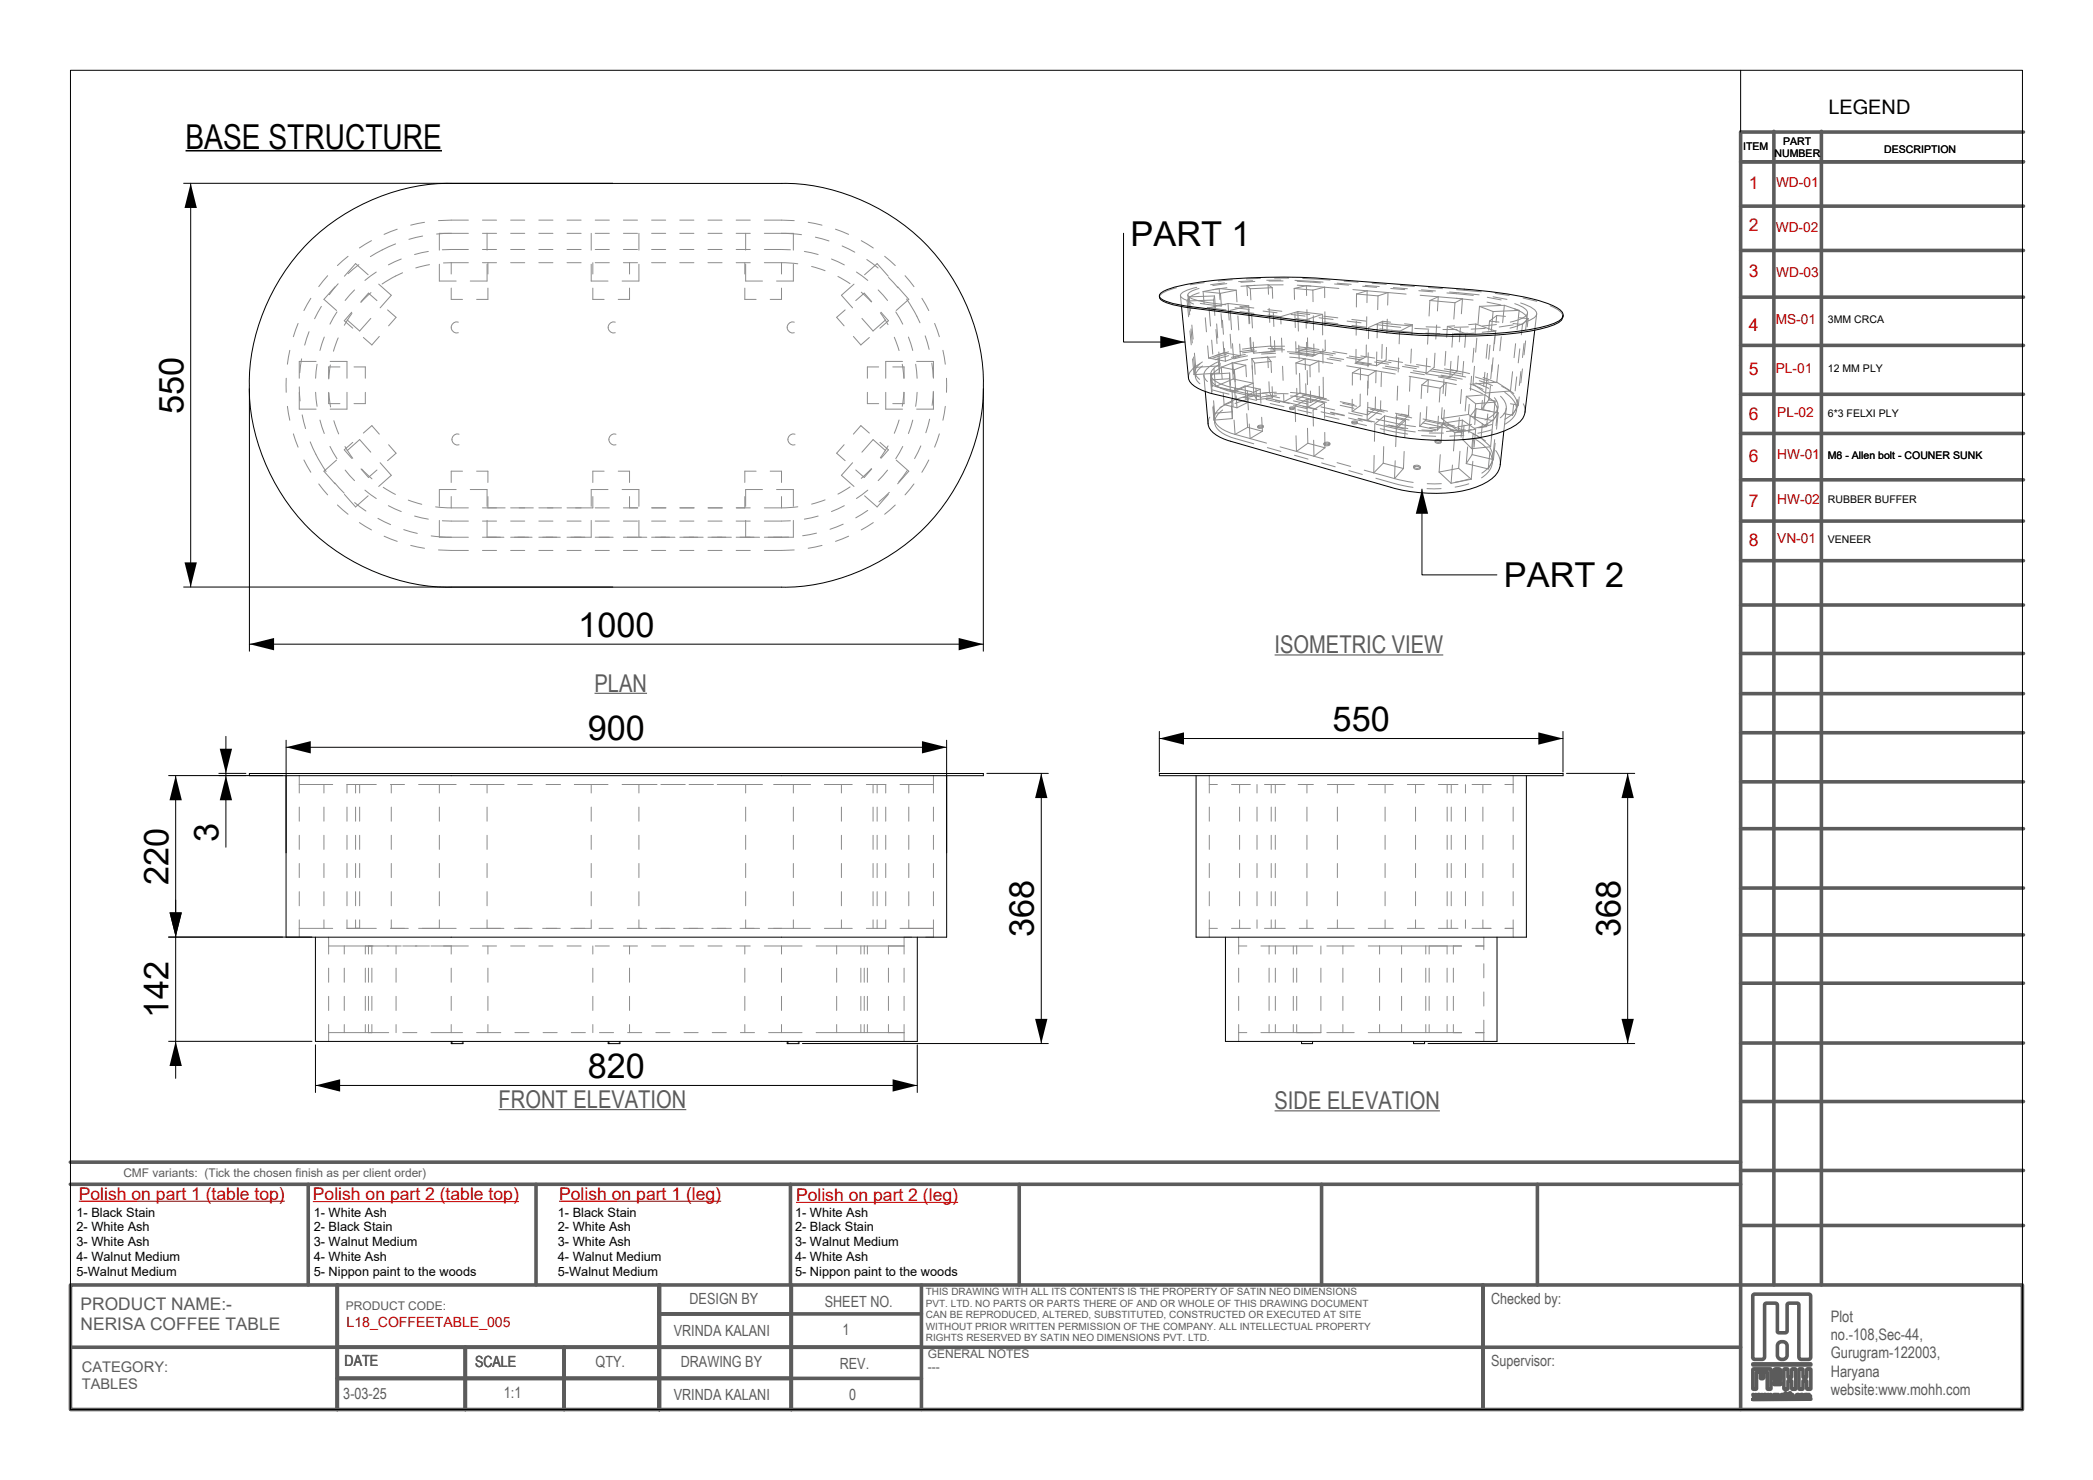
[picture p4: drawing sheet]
<svg xmlns="http://www.w3.org/2000/svg" width="297mm" height="210mm" viewBox="0 0 297 210" stroke-linecap="round" stroke-linejoin="round" font-family="sans-serif">
<!-- layer: Make2D -->
<g fill="none" stroke="#8c8c8c" stroke-width=".14">
<path d="M46.5 39.1l-1.3 1.6M49.4 36.4l-1.5 1.3M50.9 37.5l-1.5 1.3M52.2 39l-1.7-1.6-1.6 1.8M52.7 34.1l-1.7 1.1M53.4 38.6l-1.6 1.2M56.1 34.6l-1.9 .9-1.6 .9M56.4 32.5l-1.9 .8M56.9 36.7l-1.8 .9M57.1 38.7l-1.4 .7-1.5 .9M60 33.5l-2 .5M60.2 31.5l-1.9 .4"/>
<path d="M60.8 35.7l-2 .4M60.9 37.5l-1.9 .5M62.3 37.5v2.4h2.4M64 33.1l-2 .1M64 37.3v1.6M64 37.3h2.5M64 37.3h-1.1M66.5 33.1h-4.2v2.4M66.5 35.4h-3.7M66.5 31.2l-4.3 .1M68.5 33.1h2M68.5 37.3h2"/>
<path d="M68.5 35.4h2M68.5 31.2h2M69.1 33.1v2.4M69.1 37.5v2.4h-2.4M69.2 37.3v1.6M72.5 33.1h2M72.5 37.3h2M72.5 35.4h2M72.5 31.2h2M76.5 33.1h2M76.5 37.3h2M76.5 35.4h2"/>
<path d="M76.5 31.2h2M80.5 33.1h2M80.5 37.3h2M80.5 35.4h2M80.5 31.2h2M83.9 33.1v2.4M83.9 37.5v2.4h2.4M84.1 37.3v1.6M84.5 33.1h2M84.5 37.3h2M84.5 35.4h2M84.5 31.2h2"/>
<path d="M88.5 33.1h2M88.5 37.3h2M88.5 35.4h2M88.5 31.2h2M89.3 37.3v1.6M90.7 33.1v2.4M90.7 37.5v2.4h-2.4M92.5 33.1h2M92.5 37.3h2M92.5 35.4h2M92.5 31.2h2M96.5 33.1h2"/>
<path d="M96.5 37.3h2M96.5 35.4h2M96.5 31.2h2M100.5 33.1h2M100.5 37.3h2M100.5 35.4h2M100.5 31.2h2M104.5 33.1h2M104.5 37.3h2M104.5 35.4h2M104.5 31.2h2M105.7 37.3v1.6"/>
<path d="M105.8 33.1v2.4M105.8 37.5v2.4h2.4M108.5 33.1h4.1v2.4M108.5 37.3h2.4M108.5 35.4h3.7M108.5 31.2l4.2 .1M110.9 33.1l2.8 .2M110.9 37.3l2.3 .1M110.9 37.3v1.6M112.6 37.5v2.4h-2.4M114.1 35.7l2 .4M114.7 31.5l1.9 .4"/>
<path d="M115.2 37.8l1.9 .6M115.7 33.6l1.9 .6M118 36.7l1.8 .9M118.6 32.5l1.8 .8M118.9 39.2l1.7 1M119.5 34.9l1.8 .9M121.5 38.6l1.6 1.2M122.2 34.1l1.7 1.1M122.7 39l1.8-1.6 1.6 1.8M123 36.8l1.6 1.2M125.5 36.4l1.5 1.3M126.1 39.4l1.3 1.4"/>
<path d="M128.4 39.1l1.3 1.6M174.9 39.7l-2 .2M177.8 39.8l-2 .2M178.1 39.9l-2 .2M178.9 39.5l-2 .1M180.9 39.5h2M181.8 39.7l-2 .1M182.1 39.9h-2M183.8 39.8l4 .2M184.1 39.9l3.3 .2M184.9 39.5l3.8 .2M190.7 39.9l2 .1"/>
<path d="M40.6 53.7v2M40.8 57.7l.3 1.9M41.1 49.7l-.3 2M42.3 45.9l-.7 1.9M42.5 55.7v2.3h2.4M42.5 54.9l.1 2M42.8 50.9l-.3 2M42.9 58.9l.5 1.9M43.9 47.1l-.7 1.9M44.1 42.3l-1 1.8M44.8 55.7l.2 1.9M44.9 51.3h-2.4v2.4"/>
<path d="M45 51.7l-.2 2M45.4 59.6l.6 1.9M45.6 43.5l-1 1.7M46 47.8l-.6 1.9M46.6 55.7v1.6h1.6M46.7 55.8l.2 1.9M46.9 51.3h2.3v2.4M46.9 51.8l-.2 2M47.4 59.7l.7 1.9M47.6 40.7l-1.6 1.8 1.8 1.6M47.8 44.3l-1 1.7M48 47.9l-.7 1.9"/>
<path d="M48 40.3l-1.3 1.5M48.2 52.1h-1.6v1.6M49.2 55.7v2.3h-2.3M49.9 44.3l-1 1.2 1.2 1.1M49.9 44.5l-1 1.6M50.2 52.1h1.6v1.6M50.3 41.1l-1.3 1.5M51.8 55.7v1.6h-1.6M52.6 45.2l-1.6 1.8-1.7-1.6M52.6 41.5l-1.4 1.4M53.5 42.6l-1.2-1-1.1 1.2M53.7 40.3l1.8 1.6-1.6 1.8"/>
<path d="M53.8 47.7l-1 1.2-1.2-1M55 44l1.2 1-1.1 1.2M64 40.9v1.6h1.6M65 45.7a.78 .78 0 0 0-1 .8 .78 .78 0 0 0 1 .7M69.2 40.9v1.6h-1.6M84.1 40.9v1.6h1.6M87.3 45.7a.78 .78 0 0 0-1 .8 .78 .78 0 0 0 1 .7M89.3 40.9v1.6h-1.6M105.7 40.9v1.6h1.6M110.9 40.9v1.6h-1.6M112.7 45.7a.78 .78 0 0 0-1 .8 .78 .78 0 0 0 1 .7M119.9 44l-1.2 1 1.1 1.2"/>
<path d="M121.1 47.7l1.1 1.2 1.2-1M121.2 40.3l-1.8 1.6 1.6 1.8M121.4 42.6l1.2-1 1.1 1.2M122.2 41.5l1.5 1.3M122.3 45.2l1.6 1.8 1.8-1.6M123.1 55.7v1.6h1.6M124.6 41.1l1.3 1.5M124.7 52.1h-1.6v1.6M124.9 44.4l1.1 1.7M125 44.3l1.1 1.2-1.2 1.1M125.7 55.7v2.3h2.4M126.7 57.3h1.6v-1.6l-.3 1.9"/>
<path d="M126.9 47.9l.7 1.8M127.1 44.3l1 1.7M127.4 40.7l1.6 1.8-1.8 1.6M127.6 59.6l-.7 1.9M128 51.7l.3 2v-1.6h-1.6M128.1 51.3h-2.4v2.4M128.7 42.4l1 1.6 .9 1.8M128.9 47.8l.6 1.9M129.5 59.6l-.6 1.9M129.9 51.7l.2 2M130.1 51.3h2.4v2.4M130.1 55.7l-.2 1.9"/>
<path d="M130.8 42.3l1 1.8M131.3 47.6l.6 2M131.9 59.5l-.5 1.9M132.2 51.5l.2 2M132.4 55.5l-.1 2M132.5 55.7v2.3h-2.4M132.6 45.9l.7 1.9M133.8 49.7l.3 2M134.1 57.7l-.3 1.9M134.3 53.7v2M167 40.8l-.7 .2a2.73 2.73 0 0 0-1.8 1.1M167.5 41.9a1.14 1.14 0 0 0 .9 .7"/>
<path d="M167.5 41.9l.2 1.6M168.5 42.7l.2 2.2M168.6 41.9a1.61 1.61 0 0 0 1.3 .7l1.5 .3 2.6 .3M168.6 41.9l.2 2.8M168.8 42.1l.1 2M168.8 42.1l-.3 .6M168.9 46.9l.1 2M169 46.7l.2 2M169.1 46.1l.2 2M169.2 50.9l.2 2.3M169.4 50.6l.2 2.9M169.5 50.1l.2 2"/>
<path d="M169.6 53.5a1.49 1.49 0 0 0 .7 .9M169.7 52.1l-.3 1.1M169.8 40.8l-.6 .1a3.2 3.2 0 0 0-1.6 .8l-.1 .2M170.1 40.9a3 3 0 0 0-1.5 .8v.2M170.2 41.5a2.88 2.88 0 0 0-1.5 .8 .5 .5 0 0 0 .4 .7l.3 .1M170.3 51.6a2.43 2.43 0 0 0-1.6 2M170.3 43.1l3 .3M170.6 51.3a1.48 1.48 0 0 0-.8 2l.4 .5M170.7 51.9a1.94 1.94 0 0 0-1.1 1.6M170.7 41.4l.2 1.7M170.7 41.4l2.5 .2M170.8 53.3l.2 .4 .3 .4"/>
<path d="M170.8 53.3l.2 2.2M170.9 40.1l-2 .3M171 45.1l.2 2M171.3 43.6l1 .2M171.4 49.1l.1 1.7M171.5 50.8l2.4 .4M171.6 43.7l2.4 .3M171.6 43.7l.2 2.6M171.7 59.2l-.2 .5-.1 .4M171.8 53.9l.1 1.9M171.8 53.2a1.97 1.97 0 0 0 1.5 1.3l1.5 .5 2.9 .6M171.8 53.2l.2 2.4"/>
<path d="M171.9 53.1l.2 1.8M171.9 53.1l-.1 .8M171.9 48.3l.2 1.9M172 54.7l1.2 .3M172.1 55.3l2.3 .6M172.1 57.8l.2 1.8M172.2 57.6l.2 2.4M172.2 56.9l.2 1.7M172.2 42.6l.2 2.2M172.2 42.6l-3.7 .1M172.3 52.2l.2 2.6M172.3 42l-3.5 .1"/>
<path d="M172.3 42l.2 2M172.3 42l-.1 .6M172.4 58.6l-.1 1M172.4 60a2.94 2.94 0 0 0 2.2 2l3.3 1M172.5 54.8l5.3 1.2M172.6 46.7l.1 2M172.7 46l.1 1.9M172.9 50.7l.1 2.2M172.9 51.3a3.7 3.7 0 0 0-2 1.6l-.1 .4M173 49.9l.1 2M173 40.9l-2.3 .5M173 40.9l.1 1.6"/>
<path d="M173 40.9l2.4 .3M173 52.9l-3.6 .3M173.1 51.9l-3.4 .2M173.1 51.9l-.1 1M173.1 55l2 .5M173.2 41.6l.1 1.8M173.2 51.6a2.14 2.14 0 0 0-1.4 1.6M173.2 52.2a2.14 2.14 0 0 0-1.3 1.6 2 2 0 0 0 1.4 1.3l1.5 .5M173.3 44.5l.1 2M173.3 52.1l.1 1.7M173.3 52.1l1.9 .4M173.5 45.4l.1 2"/>
<path d="M173.5 57.6a1.79 1.79 0 0 0-.9 2.6 4.8 4.8 0 0 0 2.7 1.4M173.5 58.2a2.31 2.31 0 0 0-1.1 1.8M173.6 48.5l.1 1.5M173.6 55.7l.1 1.7M173.7 50l2.3 .5M173.7 50l-2.2 .8M173.7 57.4l1.8 .5M173.8 49.4l.1 1.8M173.8 40.1l-2 .3M174 50.3l-1.9 .5M174.1 40.2l-2 .3M174.1 40.8l-2 .3"/>
<path d="M174.3 43.1l2.9 .3M174.3 43.1l.1 2.3M174.3 43.1l-2.7 .6M174.3 49.9l-1.9 .6M174.4 50.5l-2 .5M174.5 53.7l.1 1.9M174.5 53.7l-2.7 .2M174.5 52.9l-2.6 .2M174.5 52.9l.1 1.8M174.5 52.9v.8M174.6 47.4l.1 2M174.7 57.6l.2 1.8"/>
<path d="M174.8 56.7l.1 1.7M174.8 55.6l2.9 .6M174.8 55.6l.2 2M174.8 51.4l.2 2.4M174.9 59.4l-2.6 .2M174.9 58.4l-2.5 .2M174.9 58.4v1M174.9 48.8l.1 2M174.9 57l-1.8 .8M174.9 51.5l-1.6 .6M174.9 51.5l.2 1.6M174.9 51.5l1.9 .3"/>
<path d="M175 53.8l2.8 .6M175 53.8l-2.5 1M175.1 59.6l.2 2M175.2 52.5l.1 1.7M175.2 52.8l.2 2.7 2.4-1.1M175.2 55.1l.1 1.6M175.3 43.7l1.9 .2M175.3 56.7l-1.6 .7M175.3 56.7l1.8 .4-1.6 .8M175.4 56.2l.1 1.7M175.4 41.2l.1 1.6M175.4 41.2l-2.2 .4"/>
<path d="M175.7 44.8l.1 2M175.9 48.8l.1 1.7M175.9 43.5l2 .2M176 44.2l1.9 .3M176 50.5l-2.1 .7M176.4 56.4l1.9 .4M176.7 54.8l2.1 .4M176.7 54.8l.1 1.9M176.7 54.8l-1.9 .8M176.7 50.3l-1.9 .4M176.8 51.8l.1 1.6M176.8 51.8l-1.6 .7"/>
<path d="M176.9 58.7l.1 1.9M176.9 40.5l.5 .5M176.9 40.5l.1 1.4M177 55.4l.2 2.8M177 50.5l-1.9 .4M177 51l-1.9 .5M177.1 55.9l1.9 .5M177.1 43.9l.2 2M177.2 56.1l-2 .6M177.2 56.7l-1.9 .5M177.2 43.4l.1 2.5M177.2 43.4l-2.6 .6 .2 2.8"/>
<path d="M177.4 47.9v1.4M177.4 41l.1 1.5M177.4 49.3l.5 .8M177.5 47.9l.1 2M177.6 44.5l.1 2M177.6 50.9l.2 3.5M177.6 50.9l.4 .6M177.8 54.4l.1 1.5M177.8 48.5l.1 1.6M177.9 55.9l.4 .8M178 49.6l-2 .3M178 51.5l.1 1.6"/>
<path d="M178.1 40.5l-2 .1M178.2 55.1l.1 1.6M178.3 49.3l-2 .2M178.3 49.8l-2 .3M178.8 56.1l-2 .3M178.8 55.2l.1 2M178.8 55.2l-1.8 .9M179 59.2l.1 2M179.2 44.1l2 .3M179.6 56l2 .4M179.7 56.7l1.9 .4M179.8 56.5l7.1 1.5"/>
<path d="M179.9 50.7l-2.3 .2M179.9 50.7l.1 1.5M179.9 50.7l.5 .6M179.9 43.9l2 .3M179.9 44.7l2 .2M180 40.4l-3.1 .1M180 40.4v1.4M180 40.4l.5 .4M180.1 54.2v1.5M180.1 43.7l.1 2M180.1 55.7l-2.2 .2M180.1 55.7l.5 .7"/>
<path d="M180.3 57.3l1.9 .4M180.3 47.7v1.4M180.3 49.1l-2.9 .2M180.3 49.1l.6 .7M180.4 51.3v1.6M180.4 51.3l-2.4 .2M180.5 54.9l.1 1.5M180.5 40.8l-3.1 .2M180.5 40.8l.1 1.5M180.6 56.4l-2.3 .3M180.7 44.3l.1 2M180.7 49.9l-2 .1"/>
<path d="M180.9 48.3v1.5M180.9 49.8l-3 .3M181 56.8l2 .4M181 50.1l-2 .1M181 50.6l-2 .2M181.1 55.6l-2 .2M181.1 56.1l-2 .2M181.9 48v2M182 49.4l-2 .1M182 52l.1 2M182.1 40.4h-2M182.3 49.1h-2"/>
<path d="M182.3 49.6l-2 .1M182.7 49.9l2.1 .2 1.9 .3M182.8 55.9h-2M183 57.9v.1M183 50.2l3.4 .4M183 50.7l2.2 .2M183.1 57.9l.3-.1 .3 .1-.4 .2-.3-.1zM183.1 55.7l2.2 .3M183.1 56.2l1.8 .2 3.3 .7M183.2 44.6l2 .2M183.6 56.9l1.9 .4M183.6 57.5l1.9 .5"/>
<path d="M183.7 40.9l2.6 .3M183.7 40.9v1.6M183.7 57.8l-.3-.1-.4 .2M183.7 57.8l-.4 .2-.3-.1M183.7 57.8v.2M183.8 44.5v2M183.9 48.5v1.5M183.9 44.4l2 .2M183.9 45.2l2 .2M183.9 51.5l2 .3M183.9 51.5l.1 1.6M183.9 50l2.6 .4"/>
<path d="M184 49.5l2.1 .2 3.4 .5M184 55.1l.1 1.6M184.1 56.7l1.9 .4M184.1 40.5l1.9 .1M184.2 58.1l1.9 .5M184.2 44.2l-2.5 .7 .1 1.1M184.2 44.2l3.5 .4M184.2 44.2l.1 2.8M184.3 49.2l1.9 .2M184.3 49.7l4.8 .7M184.3 49l.1 2M184.4 53l.1 2.7"/>
<path d="M184.5 55.7l3.3 .7M184.5 55.7l-2.3 1.3v-1M184.8 56l3.8 .8M184.9 57.7l2 .4M185.2 50.9l3.9 .7M185.2 50.9l-1.3 .6M185.2 50.9v1.5M185.3 54.4v1.6M185.3 56l2.9 .6M185.3 56l-1.2 .7M185.4 40.5l4.6 .4M185.4 40.5l-1.7 .4"/>
<path d="M185.4 40.5v1.4M185.4 48.6l.1 2M185.4 56.6l2.5 .6M185.4 56.6l-1.6 1 .1 2.2M185.4 56.6l.1 2.2M185.5 43.9v2M185.5 52.6v2M185.5 47.9l.1 1.4M185.6 49.3l-1.7 .7M185.6 49.3l.6 .1M185.9 51.8l1.3-.6v1.6M185.9 51.8v1.7"/>
<path d="M186 55.5v1.6M186.2 49.4l1 .2M186.3 41.2l1.7-.5v1.5M186.3 41.2v1.6M186.4 44.8v2M186.4 48.8l.1 1.6M187.2 45.1l2 .2M187.2 54.8v1.6l-1.2 .7M187.5 57.7l1.9 .5M187.5 58.4l1.9 .5M187.7 44.6v2.9M187.7 44.6l-2.4 .8 .1 1.2"/>
<path d="M187.7 49.5v2M187.8 53.5v2.9M187.8 56.4l-2.2 1.4v-1.2M187.9 44.9l1.9 .2M187.9 45.7l2 .2M187.9 57.2l-1.6 1 .1 2.3M187.9 57.2l.1 2.1M188 44.2v2M188 48.2l.1 1.5-1.6 .7M188.1 59l1.9 .5M188.3 50.9l2 .3M188.7 50.7l2 .3"/>
<path d="M188.8 58.5l2 .5M188.8 58.5l2 .4M189.2 49.9l1.9 .3M189.4 40.3l2 .1M189.7 40.2l2 .1M190.2 57.5l1.9 .4M190.2 57l1.9 .4M190.5 57.2l2 .4M191.1 51.9l4.2 .7M191.1 50.7l2 .3M191.2 45.6l1.9 .2M191.4 58.6l1.9 .4"/>
<path d="M191.4 59.3l1.9 .4M191.5 50.5l2 .3M191.8 45.3l2 .3M191.8 46.2l2 .2M191.8 59.9l.4-.2 .4 .2M191.8 59.9l.4 .1 .4-.1M191.8 59.9v.1M191.9 58.4l2.2 .5M191.9 56.6v1.8M191.9 59.9h.1a.36 .36 0 0 1 .6 .2h-.6h-.1zM191.9 52.9l2.3 .4M191.9 52.9v1.7"/>
<path d="M191.9 52.9l1.2-.7-.1 1.7M192 59.9l1.9 .5M192 41.1l7.5 .6M192.3 51.5l1.9 .4M192.4 51.4l2.9 .5M192.4 49.6v1.8M192.5 45.6l-.1 2M192.5 41.7l3 .3M192.5 41.7v1.9M192.5 41.7l1.5-.4v1.6M192.6 59.9v.1M192.6 51.3l2 .3"/>
<path d="M192.7 59.4l2 .5M192.7 59.4l2.4 .5M193 55.9v1.7l-1.1 .8M193.1 50.5l2 .3M193.4 40.6l2 .2M193.7 40.5l2 .2M193.9 48.9v1.7l-1.5 .8M194 44.9l-.1 2M194 58v1.6l1.9-1.5M194.1 58.3l2 .5M194.1 54v2M194.1 57.1v1.8"/>
<path d="M194.1 57.8l2 .4M194.2 50l-.1 2M194.2 53.3l-.1 1.8M194.5 58l1.9 .5M194.7 40.2l2 .1M195.1 51.4l1.9 .3M195.1 46l3.7 .4M195.2 56.3v1.7l-1.1 .9M195.3 52.6l2.7 .5M195.3 52.6l-.1 1.7M195.3 52.6l-1.1 .7M195.3 59.4l3.4 .8 2.2 .3"/>
<path d="M195.4 49.9l-.1 2M195.4 51.1l2 .3M195.5 45.9l-.1 2M195.5 42l1.5-.5-.1 1.8M195.5 42v1.9M195.8 45.8l4.6 .5M195.8 46.7l2.8 .3M195.9 58.1l1 .2M195.9 56.9v1.2M196 52.9v2M196.1 48.9v2M196.2 45.6l-2 .9v1.5"/>
<path d="M196.2 45.6v1.3M196.2 45.6l1.1 .1M196.2 52.2l2 .3M196.5 59l-1.4 1.1-.1 2.5M196.5 59l-.1 2.4M196.5 59l2.9 .6M196.6 52l2 .3M196.8 49.3l-.1 1.8-1.4 .8M196.9 45.3l-.1 2M197.1 51.1l1.9 .3M197.4 40.9l1.9 .2M197.5 46.9l2.8 .2"/>
<path d="M197.7 40.8l2 .2M198 59.2l2 .4M198 58.6l2 .4M198.2 58.8l-.1 1.8M198.3 54.8v2M198.4 58.9l1.9 .4M198.5 50.8l-.1 2M198.6 47l-.1 1.8M198.7 40.5l2 .1M198.9 58.7l1 .3M199 52l2 .3M199.3 45.9l1.1 .2"/>
<path d="M199.4 51.8l2 .3M199.4 59.6l-1.3 1.2M199.4 59.6l-.1 2.5M199.9 59l-1.8 1.6M199.9 57.5v1.5M200 53.4l5.2 .9M200.1 53.5l-.1 2M200.2 52.8l1.9 .4M200.3 49.5l-.1 2M200.4 46.1l-1.8 .9M200.4 46.1v1.4M200.5 52.6l2 .3"/>
<path d="M200.8 46.6l2 .1M201 51.7l2 .3M201.3 41.2l2 .2M201.5 41.9l6 .5M201.6 58.5l-.1 2M201.7 41.1l2 .2M201.8 54.6l2.6 .5M201.8 54.6l-.1 1.9M201.8 54.6l.9-.7-.1 1.8M201.9 59.4l2.9 .7M202.3 59.7l4.9 1.1M202.3 47.3h2"/>
<path d="M202.4 53l3.3 .6M202.4 46.4h2M202.5 50.8l-.1 2.2M202.5 57.7l-.1 1.8-.9 1M202.7 46.8l-.1 2M202.7 40.8l2 .1M202.9 42.6l3.6 .3M202.9 42.6l-.1 2.2M202.9 42.6l1.2-.5-.1 2M203 52.6l5 .9M203.3 52.4l4.1 .6M203.6 50.1l-.1 2-1.1 .9"/>
<path d="M203.9 46.1l-.2 2M204.1 53.5l2.6 .4M204.1 59l-.1 2M204.4 55.1l-.2 1.9M204.5 53.2l3 .6M204.5 59.4l2.4 1.8M204.6 57.8l-.1 1.6M204.8 46.7l2 .1M204.9 53.8l-.1 2M205 52.3l1 .2M205 58.2l-.2 1.9M205.2 49.8l-.2 2"/>
<path d="M205.2 54.3l1.5 .3M205.2 54.3l-.1 1.9M205.2 54.3l-.8 .8M205.3 41.6l3.8 .3M205.4 46.3l2.6 1.1M205.4 46.3l-.1 1.6M205.7 41.4l4.2 .4M205.9 51.3l-.2 2.3M206 52.5l2.5 .5M206 52.5l.8 .1M206.2 47.3l-.2 2M206.4 46.2l-1 .1"/>
<path d="M206.5 42.9l-.2 2.4M206.7 42.3l2.3 .3M206.7 41.1l3.5 .3M206.8 52.6l-1.1 1M206.9 50.5l-.1 2.1M207.1 59.2l-.2 2M207.2 46.5l-.1 2M207.4 55.3l-.2 2M207.5 59.6l-2.8 .4M207.5 59.6l-.2 2.4M207.5 59.6l1.9 1.3M207.5 42.4l-.1 2.1"/>
<path d="M207.5 42.4l-1 .5M207.7 51.3l-.2 2M208 47.4l-.1 1.9M208.1 56.2l1.3 1.1M208.1 56.2l-.2 2.1M208.3 47.3h-2M208.4 46.4h-2M208.4 58.8l-3.9 .6M208.4 58.8l2.6 1.7M208.5 57.4l-.1 1.4M208.6 55.1l1.8 .8M208.6 54.5l1.9 .7"/>
<path d="M208.6 59l3.3 .7M208.6 59l-.2 2.4M208.8 53.4l-.1 2M209 54.5l1.8 1.3M209.1 47.3l-1.1 .1M209.2 49.4l-.2 2M209.2 52l-.2 2.5M209.3 53.5l2 .6M209.4 57.3l-.2 2.2M209.4 54.3l1.9 .8M209.4 46l-.1 1.4M209.4 46l2.8 1"/>
<path d="M209.4 46l-1 .1M209.5 58l-.9 1M209.5 58l-.2 2.2M209.5 58l3.1 .6M209.6 48l-.2 2M209.9 54l1.9 .7M209.9 43.5l-.2 2.5M209.9 43.5l2 .7M210.2 58.1l1.2 .2M210.4 56.8l-.2 1.3M210.5 53.6l1.8 .7M210.7 52.8l-.2 2"/>
<path d="M210.7 56l-2.6 .2M210.7 56l-.2 2.1M210.7 56l1.5 1.1M210.8 46.6l-2 .1M211 42.9l2 .4M211.1 42.2l1.9 .4M211.1 53l-.3 2.8M211.1 48.8l-.2 2M211.1 58.7l-.1 1.8M211.3 56.7l-1.1 1.4M211.3 56.7l1.1 .2M211.4 55.7l-.1 1"/>
<path d="M211.4 45.6l1.3 .1M211.4 45.6l-.1 1.2M211.4 49l-.1 2M211.5 54.7l-.2 2M211.7 51.7l-.2 2M211.9 59.7l-.3 2.4M211.9 44.2l-.3 2.8M211.9 50.8l-.2 2M211.9 42.1l2 .4M212 57.1a1.7 1.7 0 0 1-.5 2.7l-.8 .5M212.1 56.4a1.72 1.72 0 0 1 .5 1.3M212.1 47.8l-.2 2"/>
<path d="M212.2 57.1l-2.8 .2M212.2 57.1l-.3 2.1M212.2 41.6l2 .3M212.2 47l-.1 1.8M212.2 47l-1.1 .1M212.3 46.9l-2 .2M212.4 46l-2 .3M212.4 44.8l-1 .8M212.4 44.8l-.1 1M212.4 44.8l1.2 .1M212.4 54.2l-3.4 .3M212.4 54.2l1.9 1.3"/>
<path d="M212.6 57.7a2.6 2.6 0 0 1-1.9 1.9M212.6 57.7l-.3 2.7M212.6 58.6l-.2 2.3M212.6 58.6l-.7 1.1M212.6 51.8l-.2 2.4M212.9 56.2a2.2 2.2 0 0 1 .8 1.7M213 47.8l-.2 2M213.1 54.8l1.7 1M213.4 58.7l1.2 .2M213.5 43.3l-.3 2.5M213.5 43.3l-3.6 .2M213.5 43.3l2.1 .7"/>
<path d="M213.5 55.7a3 3 0 0 1 1.7 2.5M213.7 57.9l-.2 .7-.6 .7M213.7 57.9l-.3 3.3M214 55.3a2.27 2.27 0 0 1 1.2 2.7l-.6 .7-1.1 .8M214.3 57.3l1.2 .2M214.3 55.5l-3.5 .3M214.6 52.7l-.3 2.8M214.7 45.9l1.4 .1M214.7 46.1l-1.9 .3M214.8 57.4l-.2 1.5M214.9 43.8a3 3 0 0 1 1.7 1.1 .89 .89 0 0 1-.7 1.1l-1.6 .6M215 43.1a3.1 3.1 0 0 1 1.7 1.1l.1 .2"/>
<path d="M215.1 48.8l-.2 1.9M215.2 58.2a2.83 2.83 0 0 1-1.7 2M215.2 53.5l-.2 2M215.4 56.7l-.2 1.5M215.5 57.5l-.9 1.4M215.6 44l-3.7 .2M215.6 44l-.3 2.8M215.6 56.3l-.1 1.2M215.6 45.1l1.3 .1M215.7 49.5l-.3 2M215.8 43a4.1 4.1 0 0 1 2.2 1.3l.1 .3M215.8 52.7l-.2 2"/>
<path d="M216 52.3l-.2 2M216.1 46l-.2 1.5M216.1 42.3l2 .4M216.2 57.3l.2 .6v.6M216.3 48.7l-.3 2M216.5 48.4l-.2 1.9M216.8 44.4a1.44 1.44 0 0 1-1.3 1l-1.2 .3M216.8 44.4l-.3 2.3M216.9 45.2l-.2 1.2M216.9 45.2l-.8 .8M218.1 44.6a1.82 1.82 0 0 1-1.4 1M218.1 44.6l-.3 2.3"/>
<path d="M220 43.4a2.69 2.69 0 0 1 1.8 1.5M41.6 61.6l.7 1.8M43.1 65.3l1 1.7M44 62.7l1 2.2 1.3 2M45.2 68.7l1.3 1.5M46.8 63.3l1 1.8M47.5 68.5l1.3 1.5M47.8 65.3l-1.8 1.6 1.6 1.7M47.9 71.6l1.5 1.4M48.9 70.1l1.6 1.8 1.7-1.6M49 63.4l1.1 1.6M49 66.7l1.3 1.5"/>
<path d="M49.3 63.9l1.7-1.5 1.6 1.8M50.1 62.8l-1.2 1 1 1.2M50.3 71.3l1.6 1.2M51 74.1l1.7 1.1M51.2 66.5l1.1 1.2 1.2-1M51.3 66.6l1.5 1.3M51.6 61.4l1.2-1 1 1.2M51.8 69.5l1.6 1.2M53.6 73.5l1.8 .9M53.9 65.6l1.6 1.8-1.8 1.6M54.4 69.1l1.7 1M54.5 76.1l1.9 .7"/>
<path d="M55.1 71.7l1.8 .9M55.1 63.1l1.1 1.2-1.2 1.1M57.3 75.1l1.9 .6M57.9 71l2 .5M58.3 77.4l1.9 .4M58.8 73.2l2 .5M61.2 76l2.8 .2M61.8 71.9l2.2 .2M62.2 78l4.3 .1M62.3 73.8v2.4h4.2M62.8 73.9h3.7M64 70.5v1.6"/>
<path d="M64 72.1h2.5M64.7 69.5h-2.4v2.3M65.1 61.6a.78 .78 0 0 0-1 .7 .78 .78 0 0 0 1 .8M65.6 66.8h-1.6v1.7M66.7 69.5h2.4v2.3M67.6 66.8h1.6v1.7M68.5 76.2h3M68.5 72.1h3.2M68.5 73.9h2M68.5 78.1h2M69.1 73.8v2.4M69.2 70.5v1.6"/>
<path d="M72.5 76.2h3M72.5 72.1h3.2M72.5 73.9h2M72.5 78.1h2M76.5 76.2h3M76.5 72.1h3.2M76.5 73.9h2M76.5 78.1h2M80.5 73.9h2M80.5 78.1h2M83.9 73.8v2.4h-3.4M84.1 70.5v1.6h-3.6"/>
<path d="M84.5 76.2h2.5M84.5 72.1h2M84.5 73.9h2M84.5 78.1h2M85.7 66.8h-1.6v1.7M86.3 69.5h-2.4v2.3M87.4 61.6a.78 .78 0 0 0-1 .7 .78 .78 0 0 0 1 .8M87.7 66.8h1.6v1.7M88.3 69.5h2.4v2.3M88.5 76.2h3.3M88.5 72.1h2M88.5 73.9h2"/>
<path d="M88.5 78.1h2M89.3 70.5v1.6M90.7 73.8v2.4M92.5 76.2h3.3M92.5 72.1h2M92.5 73.9h2M92.5 78.1h2M96.5 76.2h3.3M96.5 72.1h2M96.5 73.9h2M96.5 78.1h2M100.5 76.2h3.3"/>
<path d="M100.5 72.1h2M100.5 73.9h2M100.5 78.1h2M104.5 76.2h3.3M104.5 72.1h2M104.5 73.9h2M104.5 78.1h2M105.7 70.5v1.6M105.8 73.8v2.4M107.3 66.8h-1.6v1.7M108.2 69.5h-2.4v2.3M108.5 72.1h2.4"/>
<path d="M109.3 66.8h1.6v1.7M110.2 69.5h2.4v2.3M110.9 70.5v1.6M111.9 76.2h-1M112.2 73.9h-3.7M112.6 73.8v2.4h-4.1M112.7 78l-4.2 .1M112.8 61.6a.78 .78 0 0 0-1 .7 .78 .78 0 0 0 1 .8M113.2 71.9l-2.3 .2M115.9 75.6l-2 .4M116.1 73.2l-2 .5M116.6 77.4l-1.9 .4"/>
<path d="M117.1 70.9l-1.9 .6M119.7 74.4l-1.9 .7M119.8 63.1l-1.1 1.2 1.2 1.1M119.8 71.7l-1.8 .9M120.4 76.1l-1.8 .7M120.6 69.1l-1.7 1M121 65.6l-1.6 1.8 1.8 1.6M123.1 72.4l-1.7 1.1M123.1 69.5l-1.6 1.2M123.4 61.4l-1.2-1-1.1 1.2M123.7 66.5l-1.5 1.4M123.7 66.5l-1.1 1.2-1.2-1"/>
<path d="M123.9 74.1l-1.7 1.1M124.9 62.8l1.2 1-1.1 1.2M125.7 63.9l-1.8-1.5-1.6 1.8M125.9 66.7l-1.3 1.5M126 63.3l-1.1 1.6M126.1 70.1l-1.6 1.8-1.8-1.6M126.2 69.8l-1.5 1.4M127 71.6l-1.5 1.4M127.2 65.3l1.8 1.6-1.6 1.7M128.1 63.3l-1 1.8M128.7 66.8l-1.2 1.6M129.7 68.7l-1.3 1.5"/>
<path d="M130.7 63.3l-.9 1.8M131.8 65.3l-1 1.7M133.3 61.6l-.7 1.8M175.3 61.6l4.4 1.3M177 60.6l2.1 .6M177 60.6l-1.7 1M177.3 60.1l.1 2.1 1.7-1M178.5 60.5v.1M178.6 60.5h.3l.4 .1a.52 .52 0 0 1-.8 .1zM179.3 60.4l-.4-.1-.4 .2M179.3 60.4l-.5 .2-.3-.1M179.3 60.4v.2"/>
<path d="M179.8 63.5l2 .5M181.7 63.4l4.8 1.3M183.7 64.6l1.9 .5M183.9 61.8l.1 2.2 1.6-1.1M185.5 60.8l.1 2.1M185.6 62.9l2.4 .6M186.4 62.5l.1 2.2M186.5 64.7l1.3 .4M187.5 65.7l2 .5M187.9 62.9v.2M187.9 63l.2-.1a.5 .5 0 0 1 .6 .2 .55 .55 0 0 1-.8 0zM188 61.3v2.2"/>
<path d="M188 63.5l-1.5 1.2M188.7 62.9a.56 .56 0 0 0-.8 0M188.7 62.9a.56 .56 0 0 1-.8 0M188.7 62.9v.2M189.7 65.6l2 .6M191.4 66.8l1.9 .5M193.6 66.7l4.3 1.2M195 64.6l-.1 2.5 1.4-1.4M195.3 67.9l3.1 .8 2.1 .4M195.3 60.2l2.8 .6M195.9 60.8l3.8 .8M196.3 65.7l2.9 .8"/>
<path d="M196.4 63.4l-.1 2.3M196.6 60.3l2.7 .5M197 60.3l1.1 .3M197.1 60.3l2.7 .5M197.9 67.9l2.6 .5M198 65.4l-.1 2.5M198.1 60.8l2.7 .5M198.1 60.8v2.6M199.2 66.5l-1.3 1.4M199.3 64.1l-.1 2.4M200.6 66.2a.59 .59 0 0 1 .9 .1M200.6 66.2a.59 .59 0 0 0 .9 .1"/>
<path d="M200.6 66.2v.1M200.6 66.3a.53 .53 0 0 1 .9 .2 .53 .53 0 0 1-.9-.2zM201.3 61.1l2 .1M201.5 60.5l2.5 .5M201.5 66.3v.1M201.7 61.8l2 .1M201.8 61l2 .1M201.9 60l3.8 .8 1.9 .7M202.8 61.4h2M202.9 60.7h2M203.7 62.6h.5l.3 .1v.1l-.6 .1-.1-.1zM203.7 62.5l.1-.1a.49 .49 0 0 1 .7 .4"/>
<path d="M204.2 67l1.7 1.6M204.4 64.5l-.2 2.5M204.5 62.7h-.1a.63 .63 0 0 1-.7-.2l-.1 .2M204.5 69.3h-2M204.5 68.6h-2M204.7 60l-.2 2.5M204.7 60l1.8 1.4M204.8 60.1l1.6 .3M204.8 60.1l-.8 .9M206.1 66l-.2 2.6M206.5 61.4l-.2 2.6M207 66.4l-2.8 .6"/>
<path d="M207 66.4l1.8 1.6M207.2 64l-.2 2.4M207.3 61.1l-2 .1M207.6 62.4l1.3 1.3M207.7 61.8l-2 .1M207.8 60.3l-.2 2.1M207.8 61l-2 .1M208 61l-1.1 .2M208.1 65.8l3.1 .7M208.3 63.4l-.2 2.4M208.3 61.1l1.7 1M208.4 68.6l-1.9 .5"/>
<path d="M208.5 68l-2 .4M208.8 68l-2.9 .6M208.8 60.9l-2 .4M208.8 60.2l-1.9 .3M208.9 64.5l-.8 1.3M208.9 64.5l3 .7M209 65.4l-.2 2.6M209 61.5l-.1 2.2M209.1 61.6l1.7 1M209.1 62.2l-.2 2.3M209.4 60.9l-2.9 .5M209.4 60.9l-.2 2.6"/>
<path d="M209.4 62.3a4.3 4.3 0 0 1 2.4 3.1v.3M210.2 62.1l-2.6 .3M210.2 62.1l1.3 1.3M210.4 60.1l-.2 2M211 60.5l-1.1 .2M211.1 60.2l-1.9 .6M211.4 63.5a2.35 2.35 0 0 1-.8 3.4l-.3 .2M211.4 64.1l-.2 2.4M211.5 63.4l-2.6 .3M211.7 61l-2 .5M211.7 60.2l-2 .5M211.7 61.2l-.2 2.2"/>
<path d="M211.8 65.7a2.98 2.98 0 0 1-1.6 2.1M211.9 65.2l-.7 1.3M212.1 62.4l-.3 3.3M212.2 62.9l-.3 2.3M212.3 63.9a2.93 2.93 0 0 1 .6 2M42.5 111.3h4.7M42.5 110.1v2.4M42.5 114.5v2M42.5 118.5v2M46 111.3v1.2M46 114.5v2M46 118.5v2"/>
<path d="M49.2 111.3h4.2M49.2 111.3v1.2M49.2 114.5v2M49.2 118.5v2M50.5 111.3v1.2M50.5 114.5v2M50.5 118.5v2M51 111.3v1.2M51 114.5v2M51 118.5v2M55.4 111.3h2M55.5 111.3v1.2"/>
<path d="M55.5 114.5v2M55.5 118.5v2M59.4 111.3h5.3M62.3 111.3v1.2M62.3 114.5v2M62.3 118.5v2M66.7 111.3h4.8M69.1 111.3v1.2M69.1 114.5v2M69.1 118.5v2M73.5 111.3h2M77.5 111.3h2"/>
<path d="M81.5 111.3h4.8M83.9 111.3v1.2M83.9 114.5v2M83.9 118.5v2M88.3 111.3h4.9M90.7 111.3v1.2M90.7 114.5v2M90.7 118.5v2M93.8 111.3h3.4M97.8 111.3h3.4M101.8 111.3h6.4M105.8 111.3v1.2"/>
<path d="M105.8 114.5v2M105.8 118.5v2M109.8 111.3h5.2M112.6 111.3v1.2M112.6 114.5v2M112.6 118.5v2M117 111.3h3.9M119.4 111.3v1.2M119.4 114.5v2M119.4 118.5v2M122.9 111.3h2.8M123.9 111.3v1.2"/>
<path d="M123.9 114.5v2M123.9 118.5v2M124.5 111.3v1.2M124.5 114.5v2M124.5 118.5v2M125.7 111.3v1.2M125.7 114.5v2M125.7 118.5v2M127.7 111.3h4.8M129 111.3v1.2M129 114.5v2M129 118.5v2"/>
<path d="M132.5 110.1v2.4M132.5 114.5v2M132.5 118.5v2M171.6 111.3h1.2M171.6 110.1v2.4M171.6 114.5v2M171.6 118.5v2M174.8 111.3h2.6M175.9 111.3v1.2M175.9 114.5v2M175.9 118.5v2M178.4 111.3v1.2"/>
<path d="M178.4 114.5v2M178.4 118.5v2M179.4 111.3h3M180.4 111.3v1.2M180.4 114.5v2M180.4 118.5v2M181 111.3v1.2M181 114.5v2M181 118.5v2M184.2 111.3h2.2M185.5 111.3v1.2M185.5 114.5v2"/>
<path d="M185.5 118.5v2M188.4 111.3h3.8M189.8 111.3v1.2M189.8 114.5v2M189.8 118.5v2M194.2 111.3h3.5M196.6 111.3v1.2M196.6 114.5v2M196.6 118.5v2M199.7 111.3h2.4M200.9 111.3v1.2M200.9 114.5v2"/>
<path d="M200.9 118.5v2M204.1 111.3h2.8M205.4 111.3v1.2M205.4 114.5v2M205.4 118.5v2M205.9 111.3v1.2M205.9 114.5v2M205.9 118.5v2M208 111.3v1.2M208 114.5v2M208 118.5v2M208.9 111.3h2.7"/>
<path d="M210.4 111.3v1.2M210.4 114.5v2M210.4 118.5v2M213.6 111.3h1.1M214.7 110.1v2.4M214.7 114.5v2M214.7 118.5v2M42.5 131.7h4.7M42.5 122.5v2M42.5 126.5v2M42.5 130.5v2.5M46 122.5v2"/>
<path d="M46 126.5v2M46 130.5v1.2M46.6 134.2h10.3M46.6 133v2.4M46.6 137.4v2M48.9 134.2v1.2M48.9 137.4v2M49.2 131.7h4.2M49.2 122.5v2M49.2 126.5v2M49.2 130.5v1.2M50.5 122.5v2"/>
<path d="M50.5 126.5v2M50.5 130.5v1.2M51 122.5v2M51 126.5v2M51 130.5v1.2M51.8 134.2v1.2M51.8 137.4v2M52.3 134.2v1.2M52.3 137.4v2M52.8 134.2v1.2M52.8 137.4v2M55.4 131.7h2.5"/>
<path d="M55.5 122.5v2M55.5 126.5v2M55.5 130.5v1.2M56.2 134.2v1.2M56.2 137.4v2M57.2 134.2h3.7M59.4 131.7h5.3M61.2 134.2h5.3M62.3 122.5v2M62.3 126.5v2M62.3 130.5v1.2M64 134.2v1.2"/>
<path d="M64 137.4v2M66.7 131.7h4.8M68.5 134.2h2M69.1 122.5v2M69.1 126.5v2M69.1 130.5v1.2M69.2 134.2v1.2M69.2 137.4v2M72.5 134.2h2M73 131.7h2.5M76.5 134.2h2M77 131.7h2.5"/>
<path d="M80.5 134.2h2M83.9 130.5v1.2h-2.9M83.9 122.5v2M83.9 126.5v2M84.1 134.2v1.2M84.1 137.4v2M84.5 134.2h2M85 131.7h2M88.5 134.2h2M89 131.7h2.8M89.3 134.2v1.2M89.3 137.4v2"/>
<path d="M90.7 122.5v2M90.7 126.5v2M90.7 130.5v1.2M92.5 134.2h2M93 131.7h2.8M96.5 134.2h2M97 131.7h2.8M100.5 134.2h2M101 131.7h2.8M104.5 134.2h2M105 131.7h2.8M105.7 134.2v1.2"/>
<path d="M105.7 137.4v2M105.8 122.5v2M105.8 126.5v2M105.8 130.5v1.2M108.5 134.2h5.3M109 131.7h6M110.9 134.2v1.2M110.9 137.4v2M112.6 122.5v2M112.6 126.5v2M112.6 130.5v1.2M115.8 134.2h12.5"/>
<path d="M117 131.7h3.9M118.7 134.2v1.2M118.7 137.4v2M119.4 122.5v2M119.4 126.5v2M119.4 130.5v1.2M122.2 134.2v1.2M122.2 137.4v2M122.6 134.2v1.2M122.6 137.4v2M122.9 131.7h2.8M123.1 134.2v1.2"/>
<path d="M123.1 137.4v2M123.9 122.5v2M123.9 126.5v2M123.9 130.5v1.2M124.5 122.5v2M124.5 126.5v2M124.5 130.5v1.2M125.7 122.5v2M125.7 126.5v2M125.7 130.5v1.2M126.1 134.2v1.2M126.1 137.4v2"/>
<path d="M127.7 131.7h4.8M128.3 137.4v2M129 122.5v2M129 126.5v2M129 130.5v1.2M129.4 133h-1.1v2.4M132.5 130.5v2.5h-1.1M132.5 122.5v2M132.5 126.5v2M171.6 131.7h1.2M171.6 122.5v2M171.6 126.5v2"/>
<path d="M171.6 130.5v2.5M174.8 131.7h2.6M175.8 134.2h1.1M175.8 133v2.4M175.8 137.4v2M175.9 122.5v2M175.9 126.5v2M175.9 130.5v1.2M178.4 122.5v2M178.4 126.5v2M178.4 130.5v1.2M178.9 134.2h7.4"/>
<path d="M179.4 131.7h3M180.1 134.2v1.2M180.1 137.4v2M180.4 122.5v2M180.4 126.5v2M180.4 130.5v1.2M181 122.5v2M181 126.5v2M181 130.5v1.2M181 134.2v1.2M181 137.4v2M183.5 134.2v1.2"/>
<path d="M183.5 137.4v2M184 134.2v1.2M184 137.4v2M184.4 131.7h2M185.5 122.5v2M185.5 126.5v2M185.5 130.5v1.2M187.4 134.2v1.2M187.4 137.4v2M188.3 134.2h3.9M188.4 131.7h3.8M189.8 122.5v2"/>
<path d="M189.8 126.5v2M189.8 130.5v1.2M190.6 134.2v1.2M190.6 137.4v2M194.2 131.7h3.5M194.2 134.2h13.2M195.8 134.2v1.2M195.8 137.4v2M196.6 122.5v2M196.6 126.5v2M196.6 130.5v1.2M198.9 134.2v1.2"/>
<path d="M198.9 137.4v2M199.7 131.7h2.4M200.9 122.5v2M200.9 126.5v2M200.9 130.5v1.2M202.3 134.2v1.2M202.3 137.4v2M202.8 134.2v1.2M202.8 137.4v2M204.1 131.7h2.8M205.4 134.2v1.2M205.4 137.4v2"/>
<path d="M205.4 122.5v2M205.4 126.5v2M205.4 130.5v1.2M205.9 122.5v2M205.9 126.5v2M205.9 130.5v1.2M206.2 134.2v1.2M206.2 137.4v2M208 122.5v2M208 126.5v2M208 130.5v1.2M208.9 131.7h2.7"/>
<path d="M209.4 134.2h1.2M210.4 122.5v2M210.4 126.5v2M210.4 130.5v1.2M210.6 133v1.7M210.6 136.7v2M213.6 131.7h1.1M214.7 122.5v2M214.7 126.5v2M214.7 130.5v2.5M46.6 146.5h8.6M46.6 141.4v2"/>
<path d="M46.6 145.4v2.4M48.9 141.4v2M48.9 145.4v1.1M51.8 141.4v2M51.8 145.4v1.1M52.3 141.4v2M52.3 145.4v1.1M52.8 141.4v2M52.8 145.4v1.1M56.2 141.4v2M56.2 145.4v1.1M57.2 146.5h2"/>
<path d="M61.2 146.5h4.4M64 141.4v2M64 145.4v1.1M65.6 147.8v.3M67.6 146.5h3.5M69.2 141.4v2M69.2 145.4v1.1M73.1 146.5h2M77.1 146.5h2M81.1 146.5h2M84.1 141.4v2M84.1 145.4v1.1"/>
<path d="M85.1 146.5h2M87.9 147.8v.3M89.1 146.5h2M89.3 141.4v2M89.3 145.4v1.1M93.1 146.5h2M97.1 146.5h2M101.1 146.5h2M105.1 146.5h2M105.7 141.4v2M105.7 145.4v1.1M109.1 146.5h4.7"/>
<path d="M110.9 141.4v2M110.9 145.4v1.1M113.3 147.8v.3M115.8 146.5h12.5M118.7 141.4v2M118.7 145.4v1.1M122.2 141.4v2M122.2 145.4v1.1M122.6 141.4v2M122.6 145.4v1.1M123.1 141.4v2M123.1 145.4v1.1"/>
<path d="M126.1 141.4v2M126.1 145.4v1.1M128.3 141.4v2M128.3 145.4v2.4M175.8 146.5h1.1M175.8 141.4v2M175.8 145.4v2.4M180.1 141.4v2M180.1 145.4v1.1M181 141.4v2M181 145.4v1.1M183.5 141.4v2"/>
<path d="M183.5 145.4v1.1M184 141.4v2M184 145.4v1.1M187.4 145.4v1.1h-8.5M187.4 141.4v2M188.3 146.5h3.9M190.6 141.4v2M190.6 145.4v1.1M194.2 146.5h13.2M195.8 141.4v2M195.8 145.4v1.1M198.9 141.4v2"/>
<path d="M198.9 145.4v1.1M202.3 141.4v2M202.3 145.4v1.1M202.8 141.4v2M202.8 145.4v1.1M205.4 141.4v2M205.4 145.4v1.1M206.2 141.4v2M206.2 145.4v1.1M209.4 146.5h1.2M210.6 140.7v2M210.6 144.7v3.1"/>
</g>
<g fill="none" stroke="#000" stroke-width=".14">
<path d="M43.8 34.4a29.1 29.1 0 0 1 20.2-8.4h46.9a28.6 28.6 0 0 1 26.9 38.5 28.7 28.7 0 0 1-26.9 18.8h-46.9a28.6 28.6 0 0 1-26.8-38.5 29.4 29.4 0 0 1 6.6-10.4zM164.5 42a1.67 1.67 0 0 1 1.5-1 46.4 46.4 0 0 1 11.6-1.6l4.7-.1 4.2 .1 21.3 1.6a52.8 52.8 0 0 1 11.4 1.9 4.8 4.8 0 0 1 2.6 1.6v.3M164.5 42a2.02 2.02 0 0 0 1.7 1l2.9 .5 26.2 3.3a88.2 88.2 0 0 0 21.6 0l1.2-.2a9.1 9.1 0 0 0 3.4-1.3l.3-.5M164.5 42v.2M164.5 42.2a2.02 2.02 0 0 0 1.7 1l2.9 .5 26.2 3.3a86.9 86.9 0 0 0 21.6 0l1.2-.2a9 9 0 0 0 3.4-1.3l.3-.5M164.5 42.1v.1M167.7 43.5l1 10.1a2.2 2.2 0 0 0 1.4 1.5l1.5 .6 .9 .3 24 5.6a35.8 35.8 0 0 0 15 .2 8.5 8.5 0 0 0 4.5-2.3l.4-1 1.4-11.6M171 55.5l.4 4.6a3.2 3.2 0 0 0 2.5 2.3l23.5 6.7a21.9 21.9 0 0 0 11.6 .2 5.8 5.8 0 0 0 3.6-2.5l.3-.9 .5-4.7M221.8 44.9v.1M221.8 44.8v.2M35.4 109.7h104.1v.4h-104.1zM40.6 110.1v22.9h93.7v-22.9"/>
<path d="M164.5 109.7h57.3v.4h-57.3zM169.7 110.1v22.9h46.9v-22.9M44.8 133v14.8h85.4v-14.8M173.9 133v14.8h38.5v-14.8M64 147.8v.3h.1M64.1 147.8v.3M65.7 147.8v.3h-1.6M86.3 147.8v.3h.1M86.4 147.8v.3M88 147.8v.3h-1.6M111.7 147.8v.3h.1M111.8 147.8v.3"/>
<path d="M113.4 147.8v.3h-1.6M184.7 147.8v.3h1.6v-.3M200.6 147.8v.3h1.6v-.3"/>
</g>
<!-- layer: Layer 01 -->
<path d="M11.2 170.4h29.2M44.4 170.5h29.2M79.3 170.4h23M113 170.6h23" fill="none" stroke="#c80000" stroke-width=".14"/>
<!-- layer: TAG-SYM -->
<path d="M26.3 21.4h36.4" fill="none" stroke="#000" stroke-width=".22"/>
<!-- layer: 01-TEXT-TITL -->
<g fill="none" stroke="#5b5b5b" stroke-width=".51">
<path d="M251.7 18.6v163.7M258.5 18.6v163.7M287.1 18.7h-40.1v181.3M247 23h40.1M247 29.2h40.1M247 35.5h40.1M247 49h40.1M247 55.9h40.1M247 42.2h40.1M247 61.5h40.1M247 73.9h40.1M247 79.5h40.1"/>
<path d="M247 68.1h40.1M247 98.4h40.1M247 85.8h40.1M247 92.7h40.1M247 110.9h40.1M247 117.6h40.1M247 104h40.1M247 126h40.1M247 132.6h40.1M247 139.5h40.1M247 156.3h40.1M247 148h40.1"/>
<path d="M10 164.9h237M10 168h237M43.7 168v14.3M76.1 168v14.3M112.2 168v14.3M144.6 168v14.3M187.5 168v14.3M218.2 168v14.3M247 166.1h40.1M247 173.9h40.1M10 182.3h277v17.7h-277zM10 191.1h237"/>
<path d="M47.9 195.6h82.9M47.9 182.3v17.7M66 191.1v8.9M80 191.1v8.9M93.6 182.3v17.7M93.6 186.4h37.2M112.3 182.3v17.7M130.8 182.3v17.7M210.4 182.3v17.6M248.7 198.5h8.3l-8.3 .1M248.7 193.5h8.3v.2h-8.3zM248.7 194.3l2.6-.1v2.9h-.4l-.1-.1v-2.3l-.1-.1h-.4v.9l-.1 .1h-.4v-1h-.5v2.4l-.2 .1h-.3z"/>
<path d="M248.7 197.8h.2l.1 .4 .1-.4h.1l.1 .4 .2-.4h.1l-.2 .6h-.1l-.1-.4-.2 .4h-.1zM248.8 183.7l.2-.1h7.6l.3 .1 .1 8.8-.2 .3-1.2 .1-.3-.2v-7.5l-.1-.3h-.2h-1l-.4 .1v3.8v.2l-.3 .1-1.1-.1v-4l-.4-.1h-1.1l-.3 .1v7.5l-.2 .3-.2 .1-1.2-.1-.1-.3zM249.6 197.8h.2l.1 .4 .1-.4h.1l.1 .4 .1-.4h.2l-.2 .6h-.1l-.2-.4-.1 .4h-.1zM250.5 197.8h.1l.1 .4 .2-.4h.1l.1 .4 .1-.4h.1l-.2 .6h-.1l-.1-.4-.1 .4h-.1zM251.6 196.2l.1-.1h1l.1 .2-.1 .1h-1zM251.7 194.4a.73 .73 0 0 1 1 0v1.3a.73 .73 0 0 1-1 0zM252 198l.1 .4h.1v-.4l.1-.1 .1 .5h.1v-.4M252.1 194.6l.2-.1 .1 .2v.7l-.1 .1-.3-.1zM252.3 197.8l-.5 .1-.1-.1v.6h.1v-.4M252.4 190.5a.73 .73 0 0 1 1.2 .4v1.4a.7 .7 0 0 1-.7 .6 .7 .7 0 0 1-.7-.6v-1.4zM252.8 198h.2l.1 .1-.2 .2-.1-.1zM253.2 194.2h.5v1.1l.1 .1 .5-.1v-1.1h.5v2.9h-.5v-1.1l-.5-.1-.1 .1v1.1h-.5z"/>
<path d="M253.4 198v.4h-.1v-.8h.1v.3l.2-.1 .2 .1v.5h-.1v-.3M254.1 198v.4h-.1v-.8h.1v.3l.2-.1 .1 .1v.5h-.1v-.3M254.9 197.9l.2-.1 .2 .1h-.2l-.1 .2v.2h.3a.3 .3 0 0 1-.4 0 .3 .3 0 0 1 0-.4zM255.3 194.2h.5l.1 1.1 .1 .1 .4-.1v-1.1h.6v2.9h-.6v-1.1l-.4-.1-.1 .1-.1 1.1h-.5zM255.6 198h.2v.1l-.1 .2-.2-.1zM256.4 198v.4h.2v-.4l.1-.1 .1 .5h.1v-.4M256.7 197.8l-.5 .1-.1-.1v.6h.1v-.4"/>
<circle cx="252.9" cy="198.1" r=".29"/>
<circle cx="255.7" cy="198.1" r=".29"/>
</g>
<path d="M84.4 98.4h7.4M180.9 92.9h23.9M70.8 157.4h26.6M180.9 157.6h23.4" fill="none" stroke="#5b5b5b" stroke-width=".16"/>
<!-- layer: Default -->
<g fill="none" stroke="#000" stroke-width=".14">
<path d="M10 10h277v190h-277zM247 10v8.7M26.1 26h60.9M27.1 26v57.3M159.4 33.1v15.4h8.8M35.4 55.1v37.3M139.5 55.1v37.3M201.8 69.4v12.2h10.6M26.1 83.3h60.9M35.4 91.4h104.1M23.9 110h16.2M24.9 110v43"/>
<path d="M31.1 109.7h3.8M32.1 104.5v15.7M40.6 105v16M40.6 106h93.7M134.3 105v16M140 109.7h8.8M147.8 109.7v38.4M164.5 103.8v5.7M164.5 104.8h57.3M221.8 103.8v5.7M222.3 109.7h9.7M231 109.7v38.4"/>
<path d="M23.9 132.9h20.4M23.9 147.7h20.4M44.8 148.2v6.8M44.8 154h85.4M113.9 148.1h34.9M130.2 148.2v6.8M202.6 148.1h29.4"/>
</g>
<g fill="#000">
<path d="M27.1 26l.8 3.5h-1.7zM164.7 47.7l3.5 .8-3.5 .9zM201.8 69.4l.9 3.5h-1.8zM26.2 79.8h1.7l-.8 3.5zM35.4 91.4l3.5-.9v1.8zM136 90.5l3.5 .9-3.5 .9zM24.9 110l.9 3.5h-1.7zM31.2 106.2h1.7l-.8 3.5zM32.1 110l.8 3.5h-1.7zM40.6 106l3.5-.9v1.8zM130.8 105.1l3.5 .9-3.5 .9zM147.8 109.7l.8 3.5h-1.7z"/>
<path d="M164.5 104.8l3.5-.9v1.8zM218.3 103.9l3.5 .9-3.5 .9zM231 109.7l.9 3.5h-1.8zM24.1 129.4h1.7l-.9 3.5zM24.9 147.7l.9 3.5h-1.7zM44.8 154l3.5-.9v1.8zM126.7 153.1l3.5 .9-3.5 .9zM146.9 144.6h1.7l-.8 3.5zM230.1 144.6h1.8l-.9 3.5z"/>
</g>
<g font-size="4.9">
<text x="26.3" y="21.1">BASE STRUCTURE</text>
<text x="160.4" y="34.8">PART 1</text>
<text x="26" y="58.7" transform="rotate(-90 26 58.7)">550</text>
<text x="213.4" y="83.3">PART 2</text>
<text x="82.1" y="90.4">1000</text>
<text x="83.4" y="105">900</text>
<text x="189.1" y="103.7">550</text>
<text x="31" y="119.4" transform="rotate(-90 31 119.4)">3</text>
<text x="23.9" y="125.5" transform="rotate(-90 23.9 125.5)">220</text>
<text x="146.7" y="132.9" transform="rotate(-90 146.7 132.9)">368</text>
<text x="229.9" y="132.9" transform="rotate(-90 229.9 132.9)">368</text>
<text x="23.9" y="144.4" transform="rotate(-90 23.9 144.4)">142</text>
<text x="83.4" y="153">820</text>
</g>
<g font-size="3.5" fill="#5b5b5b">
<text x="180.9" y="92.7">ISOMETRIC VIEW</text>
<text x="84.4" y="98.2">PLAN</text>
<text x="70.8" y="157.2">FRONT ELEVATION</text>
<text x="180.9" y="157.4">SIDE ELEVATION</text>
</g>
<text font-size="2.8" x="259.5" y="16.1">LEGEND</text>
<g font-size="2.5" fill="#c80000">
<text x="248.2" y="26.8">1</text>
<text x="248.2" y="32.8">2</text>
<text x="248.2" y="39.4">3</text>
<text x="248.2" y="47">4</text>
<text x="248.2" y="53.2">5</text>
<text x="248.2" y="59.6">6</text>
<text x="248.2" y="65.6">6</text>
<text x="248.2" y="71.9">7</text>
<text x="248.2" y="77.5">8</text>
<text x="11.2" y="170.2">Polish on part 1 (table top)</text>
<text x="44.4" y="170.3">Polish on part 2 (table top)</text>
<text x="79.3" y="170.2">Polish on part 1 (leg)</text>
<text x="113" y="170.4">Polish on part 2 (leg)</text>
</g>
<g font-size="2.5" fill="#5b5b5b">
<text x="11.4" y="185.9">PRODUCT NAME:-</text>
<text x="11.4" y="188.7">NERISA COFFEE TABLE</text>
</g>
<g font-size="2.2" fill="#5b5b5b">
<text x="97.8" y="185.1">DESIGN BY</text>
<text x="117" y="185.4">SHEET NO.</text>
<text x="211.6" y="185.1">Checked by:</text>
<text x="95.6" y="189.6">VRINDA KALANI</text>
<text x="119.6" y="189.5">1</text>
<text x="259.8" y="187.6">Plot</text>
<text x="259.8" y="190.1">no.-108,Sec-44,</text>
<text x="48.9" y="193.8">DATE</text>
<text x="67.4" y="193.9">SCALE</text>
<text x="84.5" y="193.9">QTY.</text>
<text x="96.6" y="193.9">DRAWING BY</text>
<text x="119.2" y="194.3">REV.</text>
<text x="211.6" y="193.8">Supervisor:</text>
<text x="259.8" y="192.7">Gurugram-122003,</text>
<text x="259.8" y="195.3">Haryana</text>
<text x="259.8" y="197.9">website:www.mohh.com</text>
<text x="48.7" y="198.4">3-03-25</text>
<text x="71.5" y="198.3">1:1</text>
<text x="95.6" y="198.6">VRINDA KALANI</text>
<text x="120.5" y="198.7">0</text>
</g>
<g font-size="2.1" fill="#5b5b5b">
<text x="11.6" y="194.7">CATEGORY:</text>
<text x="11.6" y="197">TABLES</text>
</g>
<text font-size="2" fill="#c80000" x="49.2" y="188.2">L18_COFFEETABLE_005</text>
<g font-size="1.9" fill="#c80000">
<text x="252" y="26.6">WD-01</text>
<text x="252" y="32.9">WD-02</text>
<text x="252" y="39.3">WD-03</text>
<text x="252" y="46">MS-01</text>
<text x="252" y="52.9">PL-01</text>
<text x="252.2" y="59.2">PL-02</text>
<text x="252.2" y="65.2">HW-01</text>
<text x="252.2" y="71.5">HW-02</text>
<text x="252.2" y="77.1">VN-01</text>
</g>
<g font-size="1.8">
<text x="10.9" y="172.6">1- Black Stain</text>
<text x="44.5" y="172.6">1- White Ash</text>
<text x="79.2" y="172.6">1- Black Stain</text>
<text x="112.8" y="172.6">1- White Ash</text>
<text x="10.9" y="174.7">2- White Ash</text>
<text x="10.9" y="176.8">3- White Ash</text>
<text x="10.9" y="178.9">4- Walnut Medium</text>
<text x="44.5" y="174.7">2- Black Stain</text>
<text x="44.5" y="176.8">3- Walnut Medium</text>
<text x="44.5" y="178.9">4- White Ash</text>
<text x="79.2" y="174.7">2- White Ash</text>
<text x="79.2" y="176.8">3- White Ash</text>
<text x="79.2" y="178.9">4- Walnut Medium</text>
<text x="112.8" y="174.7">2- Black Stain</text>
<text x="112.8" y="176.8">3- Walnut Medium</text>
<text x="112.8" y="178.9">4- White Ash</text>
<text x="10.9" y="181">5-Walnut Medium</text>
<text x="44.5" y="181">5- Nippon paint to the woods</text>
<text x="79.2" y="181">5-Walnut Medium</text>
<text x="112.8" y="181">5- Nippon paint to the woods</text>
</g>
<g font-size="1.7" fill="#5b5b5b">
<text x="17.5" y="167">CMF variants: (Tick the chosen finish as per client order)</text>
<text x="49.1" y="185.8">PRODUCT CODE:</text>
<text x="131.7" y="192.6">GENERAL NOTES</text>
<text x="131.7" y="194.5">---</text>
</g>
<g font-size="1.5">
<text x="247.4" y="21.3">ITEM</text>
<text x="251.8" y="22.3">NUMBER</text>
<text x="253.1" y="20.6">PART</text>
<text x="267.4" y="21.7">DESCRIPTION</text>
<text x="259.4" y="45.8">3MM CRCA</text>
<text x="259.4" y="52.8">12 MM PLY</text>
<text x="259.4" y="59.1">6*3 FELXI PLY</text>
<text x="259.4" y="65.1">M8 - Allen bolt - COUNER SUNK</text>
<text x="259.4" y="65.1">M6 - Allen bolt - COUNER SUNK</text>
<text x="259.4" y="71.4">RUBBER BUFFER</text>
<text x="259.4" y="77">VENEER</text>
</g>
<g font-size="1.4" fill="#5b5b5b">
<text x="131.4" y="183.8">THIS DRAWING WITH ALL ITS CONTENTS IS THE PROPERTY OF SATIN NEO DIMENSIONS</text>
<text x="131.4" y="185.4">PVT. LTD. NO PARTS OR PARTS THERE OF AND OR WHOLE OF THIS DRAWING DOCUMENT</text>
<text x="131.4" y="187">CAN BE REPRODUCED, ALTERED, SUBSTITUTED, CONSTRUCTED OR EXECUTED AT SITE</text>
<text x="131.4" y="188.7">WITHOUT PRIOR WRITTEN PERMISSION OF THE COMPANY. ALL INTELLECTUAL PROPERTY</text>
<text x="131.4" y="190.3">RIGHTS RESERVED BY SATIN NEO DIMENSIONS PVT. LTD.</text>
</g>
</svg>
